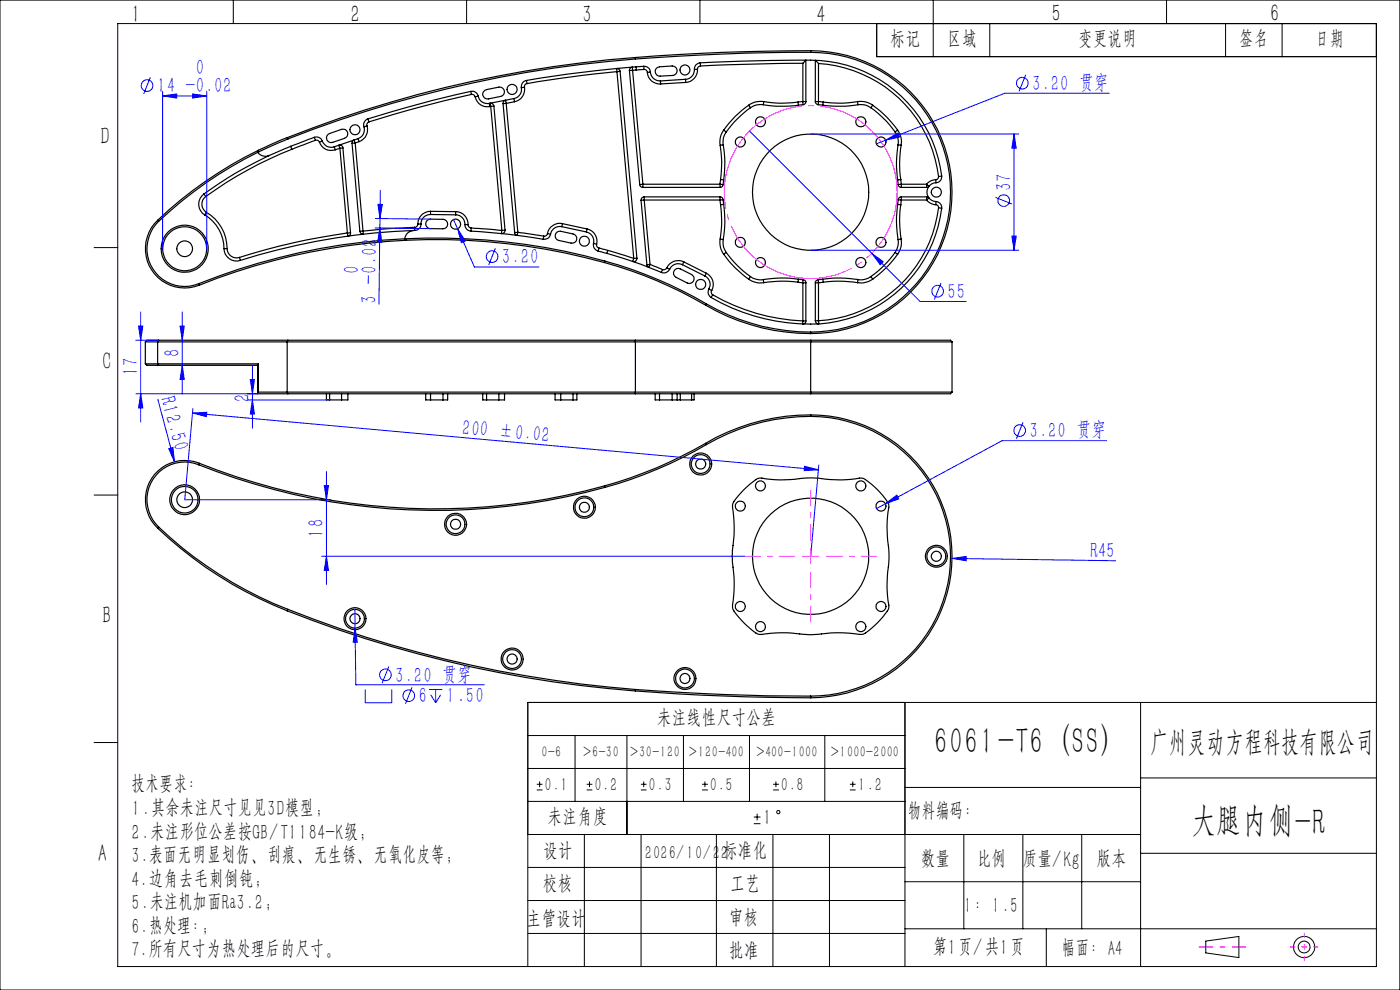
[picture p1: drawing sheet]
<svg xmlns="http://www.w3.org/2000/svg" width="297mm" height="210mm" viewBox="0 0 297 210" stroke-linecap="round" stroke-linejoin="round" font-family="sans-serif">
<g fill="none" stroke="#000" stroke-width=".25">
<path d="M99.9 19.4a1.35 1.35 0 0 1 1.6 1M99.9 19.4a265.6 265.6 0 0 0-21.8 5.8M99.9 19.4l.1 .6M102.6 19.4l.6-.4 2.6-.5a1.01 1.01 0 0 1 1.2 .8 1.01 1.01 0 0 1-.8 1.2l-2.6 .5a1.02 1.02 0 0 1-1-.5 1.02 1.02 0 0 1 0-1.1zM110.6 18.6a1.96 1.96 0 0 1-1.6 2.3M111.3 18.5l-.7 .1M111.3 18.5a2.69 2.69 0 0 1-2.2 3.1M111.7 17.1a1.36 1.36 0 0 0-1.1 1.5M111.7 17.1l.1 .6M111.8 17.7a.62 .62 0 0 0-.5 .8M130.9 15.2a261.6 261.6 0 0 0-19.1 2.5M130.9 15.2l3.5 39.6"/>
<path d="M131.6 15.1a.55 .55 0 0 0-.8-.5l.1 .6M131.6 15.1l-.7 .1M131.6 15.1l3.5 39.7M133.5 15l2.2 24.1M134.2 14.9v-.6a.48 .48 0 0 0-.6 .1 .48 .48 0 0 0-.1 .6M134.2 14.9l-.7 .1M134.2 14.9l2.2 24.2M134.8 12.5a256.8 256.8 0 0 0-73.7 17M134.8 12.2a253.2 253.2 0 0 0-73.9 17M134.8 12.2v.3M134.9 14.2a277.6 277.6 0 0 0-23.2 2.9M134.9 14.2l.1 .6"/>
<path d="M135 14.8l-.8 .1M136.6 14.1a1.27 1.27 0 0 1 1.4 1.2M136.6 14.1l-1.7 .1M136.6 14.1v.6M136.6 14.7a.66 .66 0 0 1 .7 .6M136.6 14.7l-1.6 .1M137.3 15.3a2.6 2.6 0 0 0 2.9 2.5M138 15.3a2.05 2.05 0 0 0 2.1 1.9M138 15.3h-.7M139.2 14.5l.7-.3 2.7-.2a1.01 1.01 0 0 1 1.1 .9 1.01 1.01 0 0 1-1 1.1l-2.6 .1a1 1 0 0 1-1-.5 1 1 0 0 1 .1-1.1zM140.1 17.2l.1 .6M145.4 16.8l.1 .7"/>
<path d="M145.4 16.8l-5.3 .4M145.5 17.5l-5.3 .3M147.3 14.7a1.99 1.99 0 0 1-1.9 2.1M148 14.7h-.7M148 14.7a2.66 2.66 0 0 1-2.5 2.8M148.6 13.3l2.9-.1a372.7 372.7 0 0 1 22.4-.4 28 28 0 0 1 25.9 24.6M148.6 13.3a1.27 1.27 0 0 0-1.3 1.4M148.6 13.3v.7M148.6 14a.66 .66 0 0 0-.6 .7M170.3 13.4l.7-.6v8.7M170.3 13.4l-21.7 .6M170.3 13.4v8.1"/>
<path d="M172 11.1a491.1 491.1 0 0 0-37.2 1.4M172 11.1a29.7 29.7 0 0 1 29.6 29.7 29.7 29.7 0 0 1-29.6 29.6M172 10.8a466.1 466.1 0 0 0-37.2 1.4M172 10.8a30 30 0 0 1 30 30 30 30 0 0 1-30 30M172 10.8v.3M173.6 13.5l-.6-.7v8.7M173.6 13.5a27.3 27.3 0 0 1 25.5 23.9M173.6 13.5v8M54.7 32.3a2.03 2.03 0 0 0 2.5 .7M54.7 32.3h.1M54.7 32.3a86.5 86.5 0 0 0-21 14.6M54.8 31.9a85 85 0 0 0-21.4 14.8"/>
<path d="M54.8 31.9l-.1 .4M57.2 33a79.3 79.3 0 0 0-13.9 8.2M60.9 29.2l-6.1 2.7M60.9 29.2l.2 .3M61.1 29.5l-6.4 2.8M61.7 31l-4.5 2M61.7 31l.2 .7M61.9 31.7a84.2 84.2 0 0 0-18.3 10M66.7 29.1a1.28 1.28 0 0 1 1.7 .8M66.7 29.1l-5 1.9M66.7 29.1l.2 .7M66.9 29.8a.63 .63 0 0 1 .9 .4"/>
<path d="M66.9 29.8l-5 1.9M67.8 30.2a2.61 2.61 0 0 0 3.3 1.6M68.4 29.9a1.98 1.98 0 0 0 2.5 1.2M68.4 29.9l-.6 .3M69.6 28.5l2.9-1.1a1 1 0 0 1 1.2 .7 1 1 0 0 1-.6 1.2l-2.5 .9a1 1 0 0 1-1.2-.4 1 1 0 0 1 .2-1.3zM70.9 31.1l.2 .7M72.1 31.5l1.6 17.9M72.1 31.5l-1 .3M72.7 31.4a.65 .65 0 0 0-.8-.6l.2 .7M72.7 31.4l-.6 .1M72.7 31.4l1.7 18M74.7 30.4l1.6 18.7"/>
<path d="M75.4 30.3l-.1-.1a.27 .27 0 0 0 0-.3 .27 .27 0 0 0-.4-.1l-.2 .6M75.4 30.3l-.7 .1M75.4 30.3l1.6 18.7M76 29.4l.2 .6M76 29.4l-5.1 1.7M76.2 30l-.8 .3M77.2 26.9a2.04 2.04 0 0 1-1.2 2.5M77.9 26.7l-.7 .2M77.9 26.7a2.73 2.73 0 0 1-1.7 3.3M78.1 25.2a1.33 1.33 0 0 0-.9 1.7M78.1 25.2l.2 .7M78.3 25.9a.69 .69 0 0 0-.4 .8"/>
<path d="M100 20a.69 .69 0 0 1 .8 .5M100 20a264 264 0 0 0-21.7 5.9M100.8 20.5a2.65 2.65 0 0 0 3.1 2.1M101.5 20.4a1.97 1.97 0 0 0 2.3 1.5M101.5 20.4l-.7 .1M103.8 21.9l.1 .7M104.1 22.6l2.4 26.3M104.1 22.6h-.2M104.8 22.5a.6 .6 0 0 0-.8-.5l.1 .6M104.8 22.5l-.7 .1M104.8 22.5l2.3 26.3M106.7 22l2.5 27.3"/>
<path d="M107.4 21.9l-.1-.5a.47 .47 0 0 0-.6 .6M107.4 21.9l-.7 .1M107.4 21.9l2.5 27.4M109 20.9l.1 .7M109 20.9l-5.2 1M109.1 21.6l-1.7 .3M135.7 39.1a.67 .67 0 0 0 .7 .6M136.4 39.1h-.7M136.4 39.1v.6M136.4 39.7h16.4M136.4 39.1h16.4M152.8 39.1h.6"/>
<path d="M152.8 39.1v.6M152.8 30.8a23.5 23.5 0 0 1 .1 7.3M152.9 38.1l-.1 1M152.9 38.1l.6 .1M153.4 39.1a.67 .67 0 0 1-.6 .6M153.4 30.7a23.2 23.2 0 0 1 .1 7.5M153.4 30.7l-.6 .1M153.5 38.2l-.1 .9M153.5 27.6a4.1 4.1 0 0 0-.7 3.2M153.5 27.6l.6 .4M154.1 28a3.4 3.4 0 0 0-.7 2.7M158.8 22.3l.4 .6"/>
<path d="M158.8 22.3a20.2 20.2 0 0 0-5.3 5.3M159.2 22.9a22.3 22.3 0 0 0-5.1 5.1M161.9 22.2a3.5 3.5 0 0 0-2.7 .7M161.9 22.2a26.3 26.3 0 0 0 7.5 .1M162 21.5a4.3 4.3 0 0 0-3.2 .8M162 21.5l-.1 .7M162 21.5a22.2 22.2 0 0 0 7.3 .2M169.3 21.7l.1 .6M170.3 21.5h.7M170.3 21.5l.1 .7M170.3 21.5l-1 .2M170.4 22.2l-1 .1"/>
<path d="M171 21.5a.66 .66 0 0 1-.6 .7M173 21.5l.1 .4 .5 .3M173 21.5h.6M173.6 22.2l1 .1M173.6 21.5v.7M173.6 21.5l1.1 .2M174.7 21.7l-.1 .6M181.9 21.5a22.2 22.2 0 0 1-7.2 .2M181.9 21.5l.1 .7M181.9 21.5a4.4 4.4 0 0 1 3.2 .8M182 22.2a26.6 26.6 0 0 1-7.4 .1M182 22.2a3.5 3.5 0 0 1 2.7 .7"/>
<path d="M184.7 22.9a22.3 22.3 0 0 1 5.2 5.1M185.1 22.3l-.4 .6M185.1 22.3a21.7 21.7 0 0 1 5.3 5.3M189.9 28a3.6 3.6 0 0 1 .6 2.7M190.4 38.2l.1 .9M190.4 27.6l-.5 .4M190.4 27.6a4.1 4.1 0 0 1 .8 3.2M190.5 30.7a24.7 24.7 0 0 0-.1 7.5M190.5 30.7l.7 .1M190.5 39.1a.67 .67 0 0 0 .7 .6M191.1 38.1l-.7 .1M191.1 38.1l.1 1"/>
<path d="M191.2 30.8a23.5 23.5 0 0 0-.1 7.3M191.2 39.1v.6M191.2 39.1h-.7M191.2 39.7h5.4M191.2 39.1h5.4M196.6 39.1l.2 .2a.21 .21 0 0 1 .3 .3 .2 .2 0 0 1-.3 .1h-.2M196.6 39.1v.6M198.5 38.1l.1 .7M198.5 38.1a2.7 2.7 0 0 0-1.9 1M198.6 38.8a1.99 1.99 0 0 0-2 2 1.99 1.99 0 0 0 2 1.9M199.1 37.4a.61 .61 0 0 1-.6 .7M199.8 37.4a1.28 1.28 0 0 1-1.2 1.4"/>
<path d="M199.8 37.4h-.7M33.4 46.7a8.3 8.3 0 0 0-1.2 10.6 8.3 8.3 0 0 0 10.1 3.2M33.4 46.7l.3 .2M33.7 46.9a8 8 0 0 0-1.2 10.2 8 8 0 0 0 9.7 3.1M43.3 41.2a2.66 2.66 0 0 0 .2 4.4M43.3 41.2l.3 .5M43.5 45.6a8.4 8.4 0 0 1 4 7.1M43.6 41.7a2.03 2.03 0 0 0 .2 3.3M43.8 45l-.3 .6M43.8 45a9 9 0 0 1 4.4 7.7M47.5 52.7a2.66 2.66 0 0 0 3.5 2.5M47.5 52.7h.7"/>
<path d="M48.2 52.7a1.98 1.98 0 0 0 2.6 1.9M50.8 54.6l.2 .6M73.7 49.4a140.3 140.3 0 0 0-22.9 5.2M74.4 49.4a.46 .46 0 0 1-.1 .5 .46 .46 0 0 1-.5 .1l-.1-.6M74.4 49.4h-.7M77 49v.1a.3 .3 0 0 1 .1 .4 .3 .3 0 0 1-.3 .2l-.3-.2-.2-.4M77 49l-.7 .1M85.9 50.7a134.6 134.6 0 0 1 42.4 4.7M85.9 50.7a134.1 134.1 0 0 0-43.7 9.5M85.9 50.7l.3 .3M86.2 51a135.1 135.1 0 0 1 42 4.7M86.2 51a134.7 134.7 0 0 0-43.9 9.5"/>
<path d="M87.8 48.9a2.01 2.01 0 0 0-1.9 1.8M87.8 48.9h.2M87.8 48.9a138.4 138.4 0 0 0-36.8 6.3M88 48.2l-5.5 .3-5.5 .5M88 48.2v.7M88.7 47.5a.73 .73 0 0 1-.7 .7M89.3 47.5a1.39 1.39 0 0 1-1.3 1.4M89.3 47.5h-.6M90.6 46.8l.7-.3h2.7a1.01 1.01 0 0 1 1 1 1.01 1.01 0 0 1-1.1 1h-2.6a1.02 1.02 0 0 1-.9-.6 1.02 1.02 0 0 1 .2-1.1zM91.3 45.5a1.93 1.93 0 0 0-2 2M91.3 44.8a2.65 2.65 0 0 0-2.6 2.7M91.3 44.8v.7"/>
<path d="M91.3 45.5l5.4 .1M91.3 44.8l5.4 .1M96.7 45.6a1.99 1.99 0 0 1 1.9 2M96.7 44.9v.7M96.7 44.9a2.65 2.65 0 0 1 2.6 2.8M98.6 47.6a1.33 1.33 0 0 0 1.3 1.4M98.6 47.6l.7 .1M99.3 47.7a.66 .66 0 0 0 .6 .7M99.9 49a129.8 129.8 0 0 1 15.4 1.8M99.9 48.4v.6M99.9 48.4l6.6 .5M107.1 48.8a.58 .58 0 0 1-.7 .7l.1-.6"/>
<path d="M107.1 48.8l-.6 .1M109.9 49.3l-.2 .6-.4-.2-.1-.4M109.9 49.3l5.5 .8M109.9 49.3h-.7M115.4 50.1l-.1 .7M116.1 49.6a.67 .67 0 0 1-.7 .5M116.1 49.6l.7 .1M116.8 49.7a1.34 1.34 0 0 1-1.5 1.1M117.9 49.5l.3-.3 .8-.1 2.6 .5a.99 .99 0 0 1 .7 1.2 .99 .99 0 0 1-1.2 .8l-2.6-.6a1 1 0 0 1-.6-1.5zM119.2 48.1a1.96 1.96 0 0 0-2.4 1.6M119.2 48.1l5.2 1.1M119.3 47.4a2.69 2.69 0 0 0-3.2 2.2"/>
<path d="M119.3 47.4l-.1 .7M119.3 47.4l5.2 1.2M124.4 49.2a1.99 1.99 0 0 1 1.5 2.4M124.5 48.6a2.66 2.66 0 0 1 2.1 3.2M124.5 48.6l-.1 .6M125.9 51.6a1.37 1.37 0 0 0 1 1.7M125.9 51.6l.7 .2M126.6 51.8a.69 .69 0 0 0 .5 .8M126.9 53.3l1.9 .5M127.1 52.6l-.2 .7M127.1 52.6l1.8 .5M128.2 55.7a89.5 89.5 0 0 1 21.5 9"/>
<path d="M128.3 55.4a90.4 90.4 0 0 1 21.5 9M128.3 55.4l-.1 .3M128.8 53.8a101.5 101.5 0 0 1 11.5 4M128.9 53.1l5.5 1.7M128.9 53.1l-.1 .7M135.1 54.8a.53 .53 0 0 1-.2 .6 .53 .53 0 0 1-.6-.1l.1-.5M135.1 54.8h-.7M136 42.5l1.2 13.7M136.7 41.8a.67 .67 0 0 0-.7 .7M136.7 41.8v.6M136.7 42.4l-.7 .1M136.7 41.8h16.1"/>
<path d="M136.7 42.4l1.2 13.7M136.7 42.4h16.1M137.9 56.1v.1a.29 .29 0 0 1-.1 .4 .29 .29 0 0 1-.4 0l-.2-.4M137.9 56.1l-.7 .1M137.9 56.1l2.6 1.1M140.5 57.2l-.2 .6M141.5 56.8a.73 .73 0 0 1-1 .4M141.5 56.8l.6 .3M142.1 57.1a1.32 1.32 0 0 1-1.8 .7M143.2 57.2l.4-.2h.7l2.4 1.2a1.01 1.01 0 0 1 .4 1.4 1.01 1.01 0 0 1-1.3 .4l-2.4-1.2a.98 .98 0 0 1-.2-1.6zM144.8 56.2a1.99 1.99 0 0 0-2.7 .9M144.8 56.2l4.7 2.4"/>
<path d="M145.1 55.6l-.3 .6M145.1 55.6a2.62 2.62 0 0 0-3.6 1.2M145.1 55.6l4.7 2.4M149.5 58.6a1.97 1.97 0 0 1 .9 2.7M149.8 58l-.3 .6M149.8 58a2.64 2.64 0 0 1 1.2 3.6M152.8 41.8a.67 .67 0 0 1 .6 .6M152.8 42.4l.1 1.1M152.8 41.8v.6M152.8 50.7a4.2 4.2 0 0 0 .7 3.2M152.8 50.7l.6 .1M152.9 43.5a23.3 23.3 0 0 1-.1 7.2"/>
<path d="M153.4 50.8a3.5 3.5 0 0 0 .7 2.7M153.4 42.4l.1 .9M153.4 42.4h-.6M153.5 43.3a23.5 23.5 0 0 1-.1 7.5M153.5 53.9a21.7 21.7 0 0 0 5.3 5.3M153.5 43.3l-.6 .2M154.1 53.5a21.3 21.3 0 0 0 5.1 5.2M154.1 53.5l-.6 .4M158.8 59.2a4.5 4.5 0 0 0 3.2 .8M159.2 58.7a3.5 3.5 0 0 0 2.7 .6M159.2 58.7l-.4 .5M161.9 59.3l.1 .7"/>
<path d="M169.3 59.9a25.1 25.1 0 0 0-7.3 .1M169.3 59.9l1 .1M169.4 59.2l1 .1M169.4 59.2a24.7 24.7 0 0 0-7.5 .1M169.4 59.2l-.1 .7M170.3 60h.7M170.3 60v8.1M170.4 59.3a.6 .6 0 0 1 .6 .7M170.4 59.3l-.1 .7M171 60v8.1M173 60h.6M173 60v8"/>
<path d="M173.6 59.3a.67 .67 0 0 0-.6 .7M173.6 59.3v.7M173.6 60v8M174.6 59.2a24.9 24.9 0 0 1 7.4 .1M174.6 59.2l-1 .1M174.6 59.2l.1 .7M174.7 59.9l-1.1 .1M174.7 59.9a25.1 25.1 0 0 1 7.2 .1M182 59.3l-.1 .7M184.7 58.7a3.5 3.5 0 0 1-2.7 .6M184.7 58.7l.4 .5M185.1 59.2a4.6 4.6 0 0 1-3.2 .8"/>
<path d="M189.9 53.5a21.3 21.3 0 0 1-5.2 5.2M189.9 53.5l.5 .4M190.4 43.3a24.9 24.9 0 0 0 .1 7.5M190.4 43.3l.7 .2M190.4 53.9a23.5 23.5 0 0 1-5.3 5.3M190.5 50.8a3.7 3.7 0 0 1-.6 2.7M190.5 42.4l-.1 .9M190.5 42.4h.7M191.1 43.5a23.3 23.3 0 0 0 .1 7.2M191.2 50.7l-.7 .1M191.2 50.7a4.2 4.2 0 0 1-.8 3.2M191.2 41.8a.67 .67 0 0 0-.7 .6"/>
<path d="M191.2 41.8v.6M191.2 42.4l-.1 1.1M191.2 41.8h5.4M191.2 42.4h5.4M196.6 41.8h.2a.2 .2 0 0 1 .2 .2 .2 .2 0 0 1-.2 .2l-.2 .2M196.6 42.4a2.7 2.7 0 0 0 1.9 1M196.6 41.8v.6M198.5 43.4a.61 .61 0 0 1 .6 .7M198.6 42.7a1.33 1.33 0 0 1 1.2 1.5M198.6 42.7l-.1 .7M199.1 44.1l.7 .1M199.1 44.1a27.3 27.3 0 0 1-25.5 23.9"/>
<path d="M199.8 44.2a28.1 28.1 0 0 1-30.3 24.5 42 42 0 0 1-18.7-5.6M30.8 77.2h2.6M30.8 77.2a1.46 1.46 0 0 0 1.6 .3h1.3M30.8 72.5h2.6M30.8 72.5v4.7M33.4 72.5h27.5M33.4 77.2h21.4M33.4 72.5v4.7M33.4 77.2l.3 .3M33.7 72.2h27.4M33.7 77.5h21M33.7 72.2h-1.8a.99 .99 0 0 0-1.1 .3"/>
<path d="M33.7 72.2l-.3 .3M42.2 60.2l.1 .3M54.7 77.5v6h6.4M54.8 77.2v6M54.8 77.2l-.1 .3M60.9 72.5h141.1M60.9 72.5v10.7M61.1 72.2h73.7M61.1 72.2l-.2 .3M134.8 72.2h37.2M134.8 72.2v11.3M149.7 64.7a44.5 44.5 0 0 0 22.3 6.1"/>
<path d="M149.8 64.4a44.7 44.7 0 0 0 22.2 6M149.8 64.4l-.1 .3M150.4 61.3a1.32 1.32 0 0 0 .4 1.8M150.4 61.3l.6 .3M151 61.6a.71 .71 0 0 0 .2 .9M151.2 62.5l-.4 .6M151.2 62.5a41.9 41.9 0 0 0 19.1 5.6M170.3 68.1v.1a.3 .3 0 0 0 0 .4 .3 .3 0 0 0 .4 0l.3-.5M170.3 68.1h.7M172 72.2h29.6l.4 .3M172 72.2v11.3M172 70.4v.4"/>
<path d="M173 68a.52 .52 0 0 0 .7 .6l-.1-.6M173 68h.6M202 72.5v10.7M42.2 98.6a8 8 0 0 0-9.8 3.1 8 8 0 0 0 1.3 10.1M42.2 98.6a134.8 134.8 0 0 0 86.1 4.8M42.3 98.3a8.3 8.3 0 0 0-10.1 3.2 8.3 8.3 0 0 0 1.2 10.5M42.3 98.3a134.7 134.7 0 0 0 85.9 4.8M42.3 98.3l-.1 .3M54.8 83.2h6.1M54.8 83.2l-.1 .3M60.9 83.2h141.1M60.9 83.2l.2 .3"/>
<path d="M61.1 83.5h73.7M69.3 83.5v1.3h.6M69.9 84.8h2.6M69.9 83.5v1.3M72.5 83.5v1.3M73.8 83.5v1.3h-1.3M90.3 83.5v1.3h1M91.3 84.8h2.7M91.3 83.5v1.3M94 83.5v1.3M95 83.5v1.3h-1M102.4 83.5v1.3h.8"/>
<path d="M103.2 84.8h2.6M103.2 83.5v1.3M105.8 83.5v1.3M107 83.5v1.3h-1.2M117.8 83.5v1.3h1.2M119 84.8h2.6M119 83.5v1.3M121.6 83.5v1.3M122.4 83.5v1.3h-.8M134.8 83.5h37.2M139 83.5v1.3h.9M139.9 83.5v1.3"/>
<path d="M139.9 84.8h2.7M142.6 84.8h1.1M142.6 83.5v1.3M143.7 84.8h.6M143.7 83.5v1.3M144.3 84.8h2.4M144.3 83.5v1.3M146.7 83.5v1.3M147.2 83.5v1.3h-.5M149.7 94a89.5 89.5 0 0 1-21.5 9.1M149.7 94l.1 .3M149.8 94.3a90.4 90.4 0 0 1-21.5 9.1"/>
<path d="M172 88a43.8 43.8 0 0 0-22.3 6M172 88.3a43.7 43.7 0 0 0-22.2 6M172 88a30 30 0 0 1 30 30 30 30 0 0 1-30 30M172 88.3a29.7 29.7 0 0 1 29.6 29.7 29.7 29.7 0 0 1-29.6 29.7M172 88v.3M202 83.2l-.4 .3h-29.6M33.4 112a85.9 85.9 0 0 0 27.5 17.6M33.7 111.8a85.4 85.4 0 0 0 27.4 17.4M33.7 111.8l-.3 .2M128.2 103.1l.1 .3M157.8 103.8a8.6 8.6 0 0 1 3.1-2.3l.4-.1a31.1 31.1 0 0 0 10.1 0h1.7a30.4 30.4 0 0 0 9.7 0l.2 .1a14.9 14.9 0 0 1 5.5 5.5l.1 .3a31.3 31.3 0 0 0 0 10.1v1.8a30.4 30.4 0 0 0 0 9.7l-.1 .1a15.2 15.2 0 0 1-5.5 5.5l-.5 .1a33.5 33.5 0 0 0-10 0h-1.7a33.4 33.4 0 0 0-9.7 0l-.2-.1a15.4 15.4 0 0 1-5.5-5.5v-.5a33.4 33.4 0 0 0 0-9.9v-1.8a31.9 31.9 0 0 0 0-9.7l.3-.7 .5-.7zM60.9 129.6a255.3 255.3 0 0 0 73.9 17"/>
<path d="M61.1 129.2a254.3 254.3 0 0 0 73.7 17.1M61.1 129.2l-.2 .4M134.8 146.3a491.1 491.1 0 0 0 37.2 1.4M134.8 146.6a514.9 514.9 0 0 0 37.2 1.4M134.8 146.3v.3M172 147.7v.3"/>
<circle cx="108.6" cy="19" r="1.07"/>
<circle cx="145.3" cy="14.8" r="1.06"/>
<circle cx="75.3" cy="27.5" r="1.08"/>
<circle cx="157.1" cy="30.1" r="1.06"/>
<circle cx="161.3" cy="25.8" r="1.07"/>
<circle cx="182.6" cy="25.8" r="1.08"/>
<circle cx="186.9" cy="30.1" r="1.06"/>
<circle cx="39.2" cy="52.8" r="4.7"/>
<circle cx="39.2" cy="52.8" r="1.68"/>
<circle cx="39.2" cy="52.8" r="5"/>
<circle cx="96.6" cy="47.5" r="1.07"/>
<circle cx="124" cy="51.2" r="1.07"/>
<circle cx="157" cy="51.4" r="1.07"/>
<circle cx="161.3" cy="55.7" r="1.06"/>
<circle cx="172" cy="40.8" r="12.3"/>
<circle cx="182.6" cy="55.7" r="1.07"/>
<circle cx="186.9" cy="51.4" r="1.07"/>
<circle cx="198.6" cy="40.8" r="1.07"/>
<circle cx="148.6" cy="60.3" r="1.08"/>
<circle cx="148.6" cy="98.4" r="2"/>
<circle cx="148.6" cy="98.4" r="1.08"/>
<circle cx="148.6" cy="98.4" r="2.35"/>
<circle cx="39.2" cy="106" r="3.2"/>
<circle cx="39.2" cy="106" r="2.84"/>
<circle cx="39.2" cy="106" r="1.67"/>
<circle cx="96.6" cy="111.2" r="2"/>
<circle cx="96.6" cy="111.2" r="1.08"/>
<circle cx="96.6" cy="111.2" r="2.35"/>
<circle cx="124" cy="107.6" r="1.07"/>
<circle cx="124" cy="107.6" r="2.34"/>
<circle cx="124" cy="107.6" r="2"/>
<circle cx="157" cy="107.4" r="1.07"/>
<circle cx="161.3" cy="103.1" r="1.06"/>
<circle cx="172" cy="118" r="12.3"/>
<circle cx="182.6" cy="103.1" r="1.07"/>
<circle cx="186.9" cy="107.4" r="1.07"/>
<circle cx="198.6" cy="118" r="1.99"/>
<circle cx="198.6" cy="118" r="1.06"/>
<circle cx="198.7" cy="118" r="2.33"/>
<circle cx="75.3" cy="131.3" r="1.99"/>
<circle cx="75.3" cy="131.2" r="1.07"/>
<circle cx="75.3" cy="131.2" r="2.34"/>
<circle cx="108.6" cy="139.8" r="2"/>
<circle cx="108.6" cy="139.8" r="1.07"/>
<circle cx="108.6" cy="139.8" r="2.34"/>
<circle cx="157.1" cy="128.6" r="1.06"/>
<circle cx="161.3" cy="132.9" r="1.06"/>
<circle cx="182.6" cy="132.9" r="1.07"/>
<circle cx="186.9" cy="128.6" r="1.06"/>
<circle cx="145.3" cy="143.9" r="1.06"/>
<circle cx="145.3" cy="143.9" r="2.33"/>
<circle cx="145.3" cy="143.9" r="2"/>
</g>
<g fill="none" stroke="#00f" stroke-width=".21">
<path d="M31.9 16.4l-1.4 3.5M34.5 19.4v33.4M40.9 19.9l3 .4-3 .5zM43.9 19.4v33.4M217.6 15.9l-1.4 3.5M235.3 19.8h-22.2l-25.2 9.9M34.5 20.3l3-.4v.9zM34.5 20.3h9.4M159 27.8l36.2 36.2h9.8M172 28.4h44.1M187.9 29.7l2.6-1.5 .4 .9zM187.9 29.7l-2 .8"/>
<path d="M215.1 28.4l.5 3h-.9zM215.1 28.4v24.7M79.6 48.4l11.7 .1M79.6 46.3l11.7 .2M80.2 43.3l.9 .1-.5 3zM80.6 48.4l-.2 16.1M80.6 48.4l.4 3h-.9zM80.6 46.4v2M80.7 40.4l-.1 6M96.2 46.6l.9 1.9M97.1 48.5l1.6 2.6-.8 .4zM97.1 48.5l3.5 8.1h13.7"/>
<path d="M105.1 52.7l-1.4 3.5M172 53.1h44.1M184.9 53.7l2.5 1.8-.7 .7zM199.6 60l-1.4 3.5M211.2 41.9l3.5 1.4M214.7 50.1h.9l-.5 3zM28.8 72.2h4.9M29.4 69.2h.9l-.5 3zM29.8 66.2v23.3M38.2 69.2h.9l-.4 3zM38.7 77.5l.4 3h-.9zM38.7 66.2v17.3"/>
<path d="M53.6 77.5v13.3M28.8 83.5h25.9M29.8 83.5l.5 3h-.9zM33.5 84.7l3.5 13.3M35.8 95.2l.9-.3 .3 3.1zM40.9 87.6l132.7 12.1M40.9 87.6l3-.2-.1 1zM40.9 86.6l-1.7 19.4h31M52.5 84.8h17.4M53.1 80.5h.9l-.4 3zM53.6 84.8l.4 3h-.9zM170.7 98.9l2.9 .8-3 .1z"/>
<path d="M173.7 98.6l-1.7 19.4M217 89.6l-1.4 3.5M234.7 93.5h-22.1l-24.7 13.3M68.2 118h89.8M68.8 103h.9l-.4 3zM69.3 118l.4 3h-.9zM69.3 100v24M187.9 106.8l2.4-1.8 .4 .8zM187.9 106.8l-2 1.1M202 118.5l3-.5v.9zM202 118.5l34.7 .4M75.3 129.2v4"/>
<path d="M75.3 133.2l.5 3h-.9zM75.3 133.2l.2 12.1h27.2M77.5 146.3v2.8h5.6v-2.8M82.5 141.4l-1.4 3.5M87.4 145.8l-1.4 3.5M91 146.3h2.8M91.4 147.4l1 1.7M92.4 146.3v2.8M93.5 147.4l-1.1 1.7"/>
<circle cx="31.2" cy="18.2" r="1.23"/>
<circle cx="216.9" cy="17.6" r="1.24"/>
<circle cx="104.4" cy="54.4" r="1.24"/>
<circle cx="212.9" cy="42.6" r="1.23"/>
<circle cx="198.9" cy="61.8" r="1.24"/>
<circle cx="216.3" cy="91.3" r="1.24"/>
<circle cx="81.8" cy="143.1" r="1.23"/>
<circle cx="86.7" cy="147.6" r="1.24"/>
</g>
<g fill="none" stroke="#000" stroke-width=".21">
<path d="M0 0h297v210h-297zM25 5h267v200h-267zM49.5 0v5M99 0v5M148.5 0v5M186 5v7h106M198 0v12M210 5v7M247.5 0v5M260 5v7M272 5v7M20 52.5h5"/>
<path d="M20 105h5M20 157.5h5M112 156h80M122 156v14M133 156v21M145 156v14M159 156v14M175 156v14M192 149v56M242 149v56M292 149h-180v56M112 177h130"/>
<path d="M112 163h80M112 170h80M113.9 167.6h1.2M113.9 166.4h1.2M114.5 165.8v1.2M124 177v28M124.5 167.6h1.2M124.5 166.4h1.2M125.1 165.8v1.2M136 167.6h1.2M136 166.4h1.2M136 177v28"/>
<path d="M136.6 165.8v1.2M148.9 167.6h1.3M148.9 166.4h1.3M149.5 165.8v1.2M152 177v28M159.9 174.7h1.4M159.9 173.3h1.4M160.6 172.6v1.4M164 177v28M164 167.6h1.2M164 166.4h1.2M164.6 165.8v1.2"/>
<path d="M176 177v28M180.3 167.6h1.2M180.3 166.4h1.2M180.9 165.8v1.2M192 167h50M204.5 177v20M217 177v20M229.5 177v20M242 165h50M112 198h80M112 191h80M112 184h80"/>
<path d="M192 197h100M192 187h50M222 197v8M242 181h50M255.8 199.6l7-1v4.5l-7-1z"/>
<circle cx="165.1" cy="172.3" r=".36"/>
<circle cx="276.7" cy="200.9" r="2.25"/>
<circle cx="276.7" cy="200.9" r="1.24"/>
</g>
<path d="M189.5 35.4a18.3 18.3 0 0 0-30.6-7.4 18.3 18.3 0 0 0 8.2 30.4 18.3 18.3 0 0 0 22.7-21.8l-.3-1.2" fill="none" stroke="#f0f" stroke-width=".21" stroke-dasharray="30.5 1.3 1.3 1.3" stroke-dashoffset="9.1" stroke-linecap="butt"/>
<path d="M168.7 118h-10.7M172 114.6v-10.6M175.3 118h10.7M172 121.3v10.7" fill="none" stroke="#f0f" stroke-width=".21" stroke-dasharray="30.5 1.3 1.3 1.3" stroke-dashoffset="27.1" stroke-linecap="butt"/>
<path d="M276.7 197.9v6M273.7 200.9h6" fill="none" stroke="#f0f" stroke-width=".21" stroke-dasharray="30.5 1.3 1.3 1.3" stroke-dashoffset="29.4" stroke-linecap="butt"/>
<path d="M254.3 200.9h10" fill="none" stroke="#f0f" stroke-width=".21" stroke-dasharray="30.5 1.3 1.3 1.3" stroke-dashoffset="27.4" stroke-linecap="butt"/>
<path d="M170.3 118h3.3M172 116.3v3.4" fill="none" stroke="#f0f" stroke-width=".21"/>
<g fill="#00f">
<path d="M35.8 95.2l.9-.3 .3 3.1z"/>
<path d="M202 118.5l3-.5v.9z"/>
<path d="M184.9 53.7l2.5 1.8-.7 .7z"/>
<path d="M75.3 133.2l-.4 3h.9zM187.9 106.8l2.8-1-.4-.8zM34.5 20.3l3-.4v.9zM40.9 19.9l3 .4-3 .5zM97.1 48.5l.8 3 .8-.4zM187.9 29.7l3-.6-.4-.9z"/>
<path d="M80.2 43.3l.9 .1-.5 3zM80.6 48.4l.4 3h-.9z"/>
<path d="M53.6 84.8l.4 3h-.9zM53.1 80.5h.9l-.4 3z"/>
<path d="M38.2 69.2h.9l-.4 3zM38.7 77.5l.4 3h-.9zM29.4 69.2h.9l-.5 3zM29.8 83.5l.5 3h-.9zM68.8 103h.9l-.4 3zM69.3 118l.4 3h-.9zM215.1 28.4l.5 3h-.9zM214.7 50.1h.9l-.5 3z"/>
<path d="M40.9 87.6l3-.2-.1 1zM170.7 98.9l2.9 .8-3 .1z"/>
</g>
<g font-size="7.3">
<text x="198.1" y="160.3">6061-T6 (SS)</text>
<text x="252.7" y="177.5">大腿内侧-R</text>
</g>
<text font-size="6.1" x="243.8" y="160.3">广州灵动方程科技有限公司</text>
<g font-size="4.9">
<text x="27.7" y="5">1</text>
<text x="74.4" y="5">2</text>
<text x="123.5" y="5">3</text>
<text x="173.2" y="5">4</text>
<text x="223.1" y="4.9">5</text>
<text x="269.4" y="4.9">6</text>
<text x="21.3" y="30.9">D</text>
<text x="21.7" y="78.7">C</text>
<text x="21.7" y="132.5">B</text>
<text x="20.7" y="183.1">A</text>
</g>
<g font-size="4.3">
<text x="188.9" y="10.2">标记</text>
<text x="200.9" y="10.2">区域</text>
<text x="228.7" y="10.2">变更说明</text>
<text x="262.9" y="10.2">签名</text>
<text x="278.9" y="10.2">日期</text>
<text x="139.3" y="154.2">未注线性尺寸公差</text>
<text x="27.9" y="168.3">技术要求：</text>
<text x="27.9" y="173.3">1.其余未注尺寸见见3D模型；</text>
<text x="192.6" y="173.9">物料编码：</text>
<text x="27.9" y="178.3">2.未注形位公差按GB/T1184-K级；</text>
<text x="116.2" y="175.2">未注角度</text>
<text x="161.8" y="175.2">1</text>
<text x="27.9" y="183.3">3.表面无明显划伤、刮痕、无生锈、无氧化皮等；</text>
<text x="115.2" y="182.5">设计</text>
<text x="153.3" y="182.5">标准化</text>
<text x="195.3" y="184.2">数量</text>
<text x="207.2" y="184.2">比例</text>
<text x="216.9" y="184.2">质量/Kg</text>
<text x="232.6" y="184.2">版本</text>
<text x="27.9" y="188.3">4.边角去毛刺倒钝;</text>
<text x="115.2" y="189.5">校核</text>
<text x="154.9" y="189.5">工艺</text>
<text x="27.9" y="193.3">5.未注机加面Ra3.2；</text>
<text x="111.6" y="196.9">主管设计</text>
<text x="154.6" y="196.5">审核</text>
<text x="204.5" y="193.9">1：1.5</text>
<text x="27.9" y="198.3">6.热处理:；</text>
<text x="27.9" y="203.3">7.所有尺寸为热处理后的尺寸。</text>
<text x="154.6" y="203.5">批准</text>
<text x="197.9" y="202.8">第1页/共1页</text>
<text x="225.2" y="203.1">幅面：A4</text>
</g>
<g font-size="4.3" fill="#00f">
<text x="41.6" y="16.2">0</text>
<text x="33.3" y="20">14 -0.02</text>
<text x="218.9" y="19.5">3.20 贯穿</text>
<text x="214.8" y="40.5" transform="rotate(-90 214.8 40.5)">37</text>
<text x="76.4" y="58.1" transform="rotate(-89 76.4 58.1)">0</text>
<text x="106.4" y="56.3">3.20</text>
<text x="80.1" y="64.5" transform="rotate(-89 80.1 64.5)">3 -0.02</text>
<text x="201" y="63.6">55</text>
<text x="38.4" y="75.8" transform="rotate(-90 38.4 75.8)">8</text>
<text x="29.5" y="79.8" transform="rotate(-90 29.5 79.8)">17</text>
<text x="33.8" y="84.6" transform="rotate(75 33.8 84.6)">R12.50</text>
<text x="53.2" y="85.2" transform="rotate(-90 53.2 85.2)">2</text>
<text x="97.9" y="92.5" transform="rotate(5 97.9 92.5)">200 ±0.02</text>
<text x="218.4" y="93.2">3.20 贯穿</text>
<text x="68.9" y="114" transform="rotate(-90 68.9 114)">18</text>
<text x="231.3" y="118.5" transform="rotate(1 231.3 118.5)">R45</text>
<text x="83.8" y="145">3.20 贯穿</text>
<text x="88.8" y="149.4">6</text>
<text x="94.6" y="149.4">1.50</text>
</g>
<g font-size="3.6">
<text x="115.5" y="168">0.1</text>
<text x="126.1" y="168">0.2</text>
<text x="137.6" y="168">0.3</text>
<text x="150.6" y="168">0.5</text>
<text x="165.7" y="168">0.8</text>
<text x="182" y="168">1.2</text>
<text x="136.8" y="182.5">2026/10/22</text>
</g>
<g font-size="3">
<text x="114.9" y="160.7">0-6</text>
<text x="123.7" y="160.7">&gt;6-30</text>
<text x="133.7" y="160.7">&gt;30-120</text>
<text x="146.1" y="160.7">&gt;120-400</text>
<text x="160.5" y="160.7">&gt;400-1000</text>
<text x="176.2" y="160.7">&gt;1000-2000</text>
</g>
</svg>
